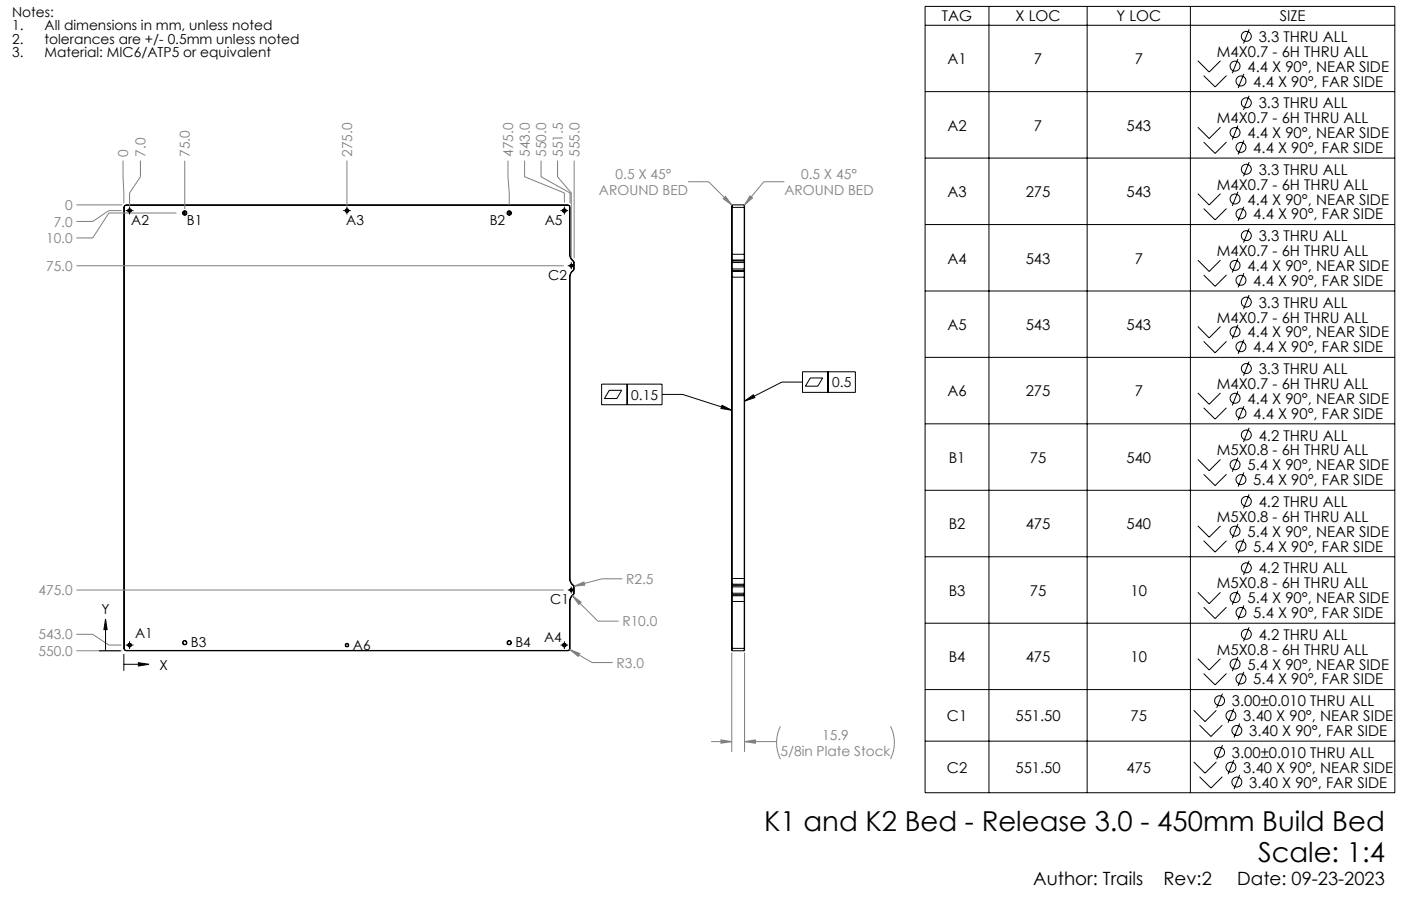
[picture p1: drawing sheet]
<svg xmlns="http://www.w3.org/2000/svg" width="432mm" height="279mm" viewBox="0 0 432 279" stroke-linecap="round" stroke-linejoin="round" font-family="sans-serif">
<g fill="none" stroke="#000" stroke-width=".31">
<path d="M285.1 2h144.8v242.5h-144.8zM285.1 7.8h144.8M304.8 2v242.5M335.1 2v242.5M366.9 2v242.5M369.2 18.7l3.5 3.5 3.5-3.5M381.5 18.2l-1.7 4.4M385 9l-1.7 4.4M285.1 28.3h144.8M369.2 39.2l3.5 3.5 3.5-3.5M371 23.3l3.5 3.5 3.5-3.5M381.5 38.7l-1.7 4.4"/>
<path d="M383.4 22.8l-1.8 4.4M385 29.5l-1.7 4.4M285.1 48.8h144.8M369.2 59.7l3.5 3.5 3.5-3.5M371 43.8l3.5 3.5 3.5-3.5M381.5 59.2l-1.7 4.3M383.4 43.3l-1.8 4.4M385 50l-1.7 4.4M38.2 64h.1M38.2 64v136M38.3 64v136M38.8 64.9h2.3"/>
<path d="M38.9 63.3l-.4 .2-.2 .5M38.9 63.2l-.6 .3-.1 .5M38.9 63.2v.1M38.9 63.3h136M38.9 63.2h136M39.9 63.7v2.4M55.6 65.7h.1M56.3 65.7h1.3M56.9 64.4h.1M56.9 65.1v1.2M56.9 67h.1M58.2 65.7h.1"/>
<path d="M105.8 64.9h2.3M106.9 63.7v2.4M155.6 65.7h.1M156.3 65.7h1.3M157 64.4h.1M157 65.1v1.2M157 67h.1M158.2 65.7h.1M172.8 64.9h2.3M174 63.7v2.4M174.9 63.3l.5 .2 .2 .5M174.9 63.2l.7 .3 .1 .5"/>
<path d="M174.9 63.2v.1M175.6 78.4l.2 1 .5 .9M175.6 64v14.4M175.6 78.4h.1M175.6 64h.1M175.7 78.4l.3 1.2 .4 .6M175.7 64v14.4M225.5 78.4v1.9M225.5 78.4h4M225.5 64h4M225.5 64v14.4M225.6 63.2v17"/>
<path d="M225.6 63.2l-.1 .8M225.6 63.2h3.8M229.4 63.2v17M229.4 63.2l.1 .8M229.5 78.4v1.9M229.5 64v14.4M285.1 69.3h144.8M371 64.3l3.5 3.5 3.5-3.5M381.5 79.7l-1.7 4.3M383.4 63.7l-1.8 4.4M385 70.5l-1.7 4.4M175 82h2.1"/>
<path d="M175.6 85.5v92.9M175.6 85.5h.1M175.7 85.5v92.9M176.1 80.9v2.1M176.3 83.6l-.5 .9-.2 1M176.3 80.3l.4 .3M176.3 83.6l.1 .1M176.4 83.7l-.4 .6-.3 1.2M176.4 80.2l-.1 .1M176.4 80.2l.3 .3M176.7 80.6l.1 .4M176.7 83.3l-.4 .3"/>
<path d="M176.7 83.3v.1M176.7 80.5l.3 .5M176.7 80.5v.1M176.7 83.4l-.3 .3M176.8 82.9l-.1 .4M176.8 81v1.9M176.8 81h.2M176.8 82.9h.2M177 82.9l-.3 .5M177 81v1.9M225.5 80.6v.4M225.5 82.9v.4"/>
<path d="M225.5 83.6v1.9M225.5 85.5h4M225.5 81h4M225.5 82.9h4M225.5 83.3l.1 .1M225.5 80.3v.3M225.5 81v1.9M225.5 83.3v.3M225.5 85.5v92.9M225.5 83.6l.1 .1M225.6 80.5v2.9M225.6 83.7v96.5"/>
<path d="M225.6 83.4h3.8M225.6 80.5h3.8M225.6 80.2v.3M225.6 83.4v.3M225.6 80.5l-.1 .1M225.6 80.2h3.8M225.6 83.7h3.8M225.6 80.2l-.1 .1M229.4 80.5v2.9M229.4 83.7v96.5M229.4 80.5l.1 .1M229.4 80.2v.3"/>
<path d="M229.4 83.4v.3M229.4 80.2l.1 .1M229.5 80.6v.4M229.5 82.9v.4M229.5 83.6v1.9M229.5 83.3l-.1 .1M229.5 80.3v.3M229.5 81v1.9M229.5 83.3v.3M229.5 85.5v92.9M229.5 83.6l-.1 .1M285.1 89.7h144.8"/>
<path d="M369.2 80.2l3.5 3.5 3.5-3.5M371 84.8l3.5 3.5 3.5-3.5M383.4 84.2l-1.8 4.4M385 91l-1.7 4.4M185.4 118.5h18.6v6.3h-18.6zM193.3 118.5v6.3M247.3 114.7h16.3v6.3h-16.3zM247.3 117.8h-6.3l-11.5 5.9M249.7 116.6h3.8l-1.4 2.5h-3.9zM255.2 114.7v6.3M285.1 110.2h144.8M369.2 100.7l3.5 3.5 3.5-3.5"/>
<path d="M371 105.3l3.5 3.5 3.5-3.5M381.5 100.2l-1.7 4.3M383.4 104.7l-1.8 4.4M385 111.5l-1.7 4.4M187.8 120.4h3.8l-1.5 2.5h-3.8zM204 121.6h6.4l15.1 4.9M222.5 125l3 1.5-3.3-.5zM229.5 123.7l2.7-2 .5 .9zM285.1 130.7h144.8M369.2 121.2l3.5 3.5 3.5-3.5M371 125.8l3.5 3.5 3.5-3.5M381.5 120.7l-1.7 4.3"/>
<path d="M383.4 125.2l-1.8 4.4M385 131.9l-1.7 4.4M285.1 151.2h144.8M369.2 141.7l3.5 3.5 3.5-3.5M371 146.3l3.5 3.5 3.5-3.5M381.5 141.1l-1.7 4.4M383.4 145.7l-1.8 4.4M385 152.4l-1.7 4.4M175.6 178.4l.2 1 .5 .9M175.6 178.4h.1M175.7 178.4l.3 1.2 .4 .6M225.5 178.4v1.9"/>
<path d="M225.5 178.4h4M229.5 178.4v1.9M285.1 171.7h144.8M369.2 162.2l3.5 3.5 3.5-3.5M371 166.8l3.5 3.5 3.5-3.5M381.5 161.6l-1.7 4.4M383.4 166.2l-1.8 4.4M385 172.9l-1.7 4.4M32.5 190.9l.5 3.3h-1zM32.5 194.2v6.5M38.2 200l.3 .6 .4 .1M38.2 200h.1"/>
<path d="M38.3 200l.2 .4 .4 .2M38.8 198.9h2.3M39.9 197.8v2.3M172.8 198.9h2.3M174 197.8v2.3M175 182h2.1M175.6 200l-.1 .3-.6 .3M175.6 185.5v14.5M175.6 200h.1M175.6 185.5h.1M175.7 200l-.3 .6-.5 .1M175.7 185.5v14.5"/>
<path d="M176.1 180.9v2.1M176.3 183.6l-.5 .9-.2 1M176.3 183.6l.1 .1M176.3 180.3l.4 .3M176.4 183.7l-.4 .6-.3 1.2M176.4 180.2l-.1 .1M176.4 180.2l.3 .3M176.7 180.6l.1 .4M176.7 183.3l-.4 .3M176.7 183.3v.1M176.7 180.5l.3 .5M176.7 183.4l-.3 .3"/>
<path d="M176.7 180.5v.1M176.8 183l-.1 .3M176.8 181v2M176.8 183h.2M176.8 181h.2M177 183l-.3 .4M177 181v2M225.5 183v.3M225.5 180.6v.4M225.5 183.6v1.9M225.5 200l.1 .7M225.5 200h4"/>
<path d="M225.5 185.5h4M225.5 183h4M225.5 181h4M225.5 183.3l.1 .1M225.5 180.3v.3M225.5 181v2M225.5 183.3v.3M225.5 185.5v14.5M225.5 183.6l.1 .1M225.6 180.5v2.9M225.6 183.7v17M225.6 180.5h3.8"/>
<path d="M225.6 183.4h3.8M225.6 180.2v.3M225.6 183.4v.3M225.6 180.5l-.1 .1M225.6 183.7h3.8M225.6 180.2h3.8M225.6 180.2l-.1 .1M229.4 180.5v2.9M229.4 183.7v17M229.4 180.2v.3M229.4 183.4v.3M229.4 180.5l.1 .1"/>
<path d="M229.4 180.2l.1 .1M229.5 183v.3M229.5 180.6v.4M229.5 183.6v1.9M229.5 200l-.1 .7M229.5 183.3l-.1 .1M229.5 180.3v.3M229.5 181v2M229.5 183.3v.3M229.5 185.5v14.5M229.5 183.6l-.1 .1M285.1 192.2h144.8"/>
<path d="M369.2 182.7l3.5 3.5 3.5-3.5M371 187.3l3.5 3.4 3.5-3.4M381.5 182.1l-1.7 4.4M383.4 186.7l-1.8 4.4M385 193.4l-1.7 4.4M30.5 200.7h6.7M38.2 201.7v5.2M38.2 204.9h4.5M38.9 200.6v.1M38.9 200.6h136M38.9 200.7h136M42.7 204.4l3.2 .5-3.2 .5z"/>
<path d="M174.9 200.6v.1M225.6 200.7h3.8M285.1 212.7h144.8M367.9 219l3.5 3.5 3.5-3.5M369.2 203.1l3.5 3.5 3.5-3.5M371 207.7l3.5 3.5 3.5-3.5M376.8 213.9l-1.8 4.4M380.3 218.5l-1.8 4.4M381.5 202.6l-1.7 4.4M383.4 207.2l-1.8 4.4M285.1 228.6h144.8M367.9 234.9l3.5 3.5 3.5-3.5"/>
<path d="M369.7 223.6l3.5 3.5 3.5-3.5M369.7 239.5l3.5 3.5 3.5-3.5M376.8 229.8l-1.8 4.4M380.3 234.4l-1.8 4.4M382.1 223.1l-1.8 4.4M382.1 239l-1.8 4.3"/>
<circle cx="384.1" cy="11.2" r="1.53"/>
<circle cx="380.7" cy="20.4" r="1.53"/>
<circle cx="382.5" cy="25" r="1.53"/>
<circle cx="384.1" cy="31.7" r="1.53"/>
<circle cx="380.7" cy="40.9" r="1.53"/>
<circle cx="382.5" cy="45.5" r="1.53"/>
<circle cx="384.1" cy="52.2" r="1.53"/>
<circle cx="39.9" cy="65" r=".55"/>
<circle cx="39.9" cy="65" r=".41"/>
<circle cx="56.9" cy="65.7" r=".53"/>
<circle cx="56.9" cy="65.7" r=".66"/>
<circle cx="106.9" cy="65" r=".41"/>
<circle cx="106.9" cy="65" r=".56"/>
<circle cx="156.9" cy="65.7" r=".52"/>
<circle cx="156.9" cy="65.7" r=".67"/>
<circle cx="173.9" cy="65" r=".41"/>
<circle cx="173.9" cy="65" r=".56"/>
<circle cx="380.7" cy="61.4" r="1.53"/>
<circle cx="382.5" cy="66" r="1.53"/>
<circle cx="384.1" cy="72.7" r="1.53"/>
<circle cx="176.1" cy="82" r=".42"/>
<circle cx="176.1" cy="81.9" r=".38"/>
<circle cx="380.7" cy="81.9" r="1.53"/>
<circle cx="382.5" cy="86.4" r="1.53"/>
<circle cx="384.1" cy="93.2" r="1.53"/>
<circle cx="380.7" cy="102.3" r="1.53"/>
<circle cx="382.5" cy="106.9" r="1.53"/>
<circle cx="384.1" cy="113.6" r="1.53"/>
<circle cx="380.7" cy="122.8" r="1.53"/>
<circle cx="382.5" cy="127.4" r="1.53"/>
<circle cx="384.1" cy="134.1" r="1.53"/>
<circle cx="380.7" cy="143.3" r="1.53"/>
<circle cx="382.5" cy="147.9" r="1.53"/>
<circle cx="384.1" cy="154.6" r="1.53"/>
<circle cx="380.7" cy="163.8" r="1.53"/>
<circle cx="382.5" cy="168.4" r="1.53"/>
<circle cx="384.1" cy="175.1" r="1.54"/>
<circle cx="39.9" cy="198.9" r=".55"/>
<circle cx="39.9" cy="198.9" r=".41"/>
<circle cx="56.9" cy="198.2" r=".53"/>
<circle cx="56.9" cy="198.2" r=".66"/>
<circle cx="106.9" cy="198.9" r=".56"/>
<circle cx="106.9" cy="198.9" r=".41"/>
<circle cx="156.9" cy="198.2" r=".52"/>
<circle cx="156.9" cy="198.2" r=".67"/>
<circle cx="173.9" cy="198.9" r=".56"/>
<circle cx="173.9" cy="198.9" r=".41"/>
<circle cx="176.1" cy="182" r=".42"/>
<circle cx="176.1" cy="182" r=".38"/>
<circle cx="380.7" cy="184.3" r="1.54"/>
<circle cx="382.5" cy="188.9" r="1.54"/>
<circle cx="384.1" cy="195.6" r="1.53"/>
<circle cx="375.9" cy="216.1" r="1.53"/>
<circle cx="380.7" cy="204.8" r="1.53"/>
<circle cx="382.5" cy="209.4" r="1.53"/>
<circle cx="375.9" cy="232" r="1.53"/>
<circle cx="379.4" cy="220.7" r="1.53"/>
<circle cx="379.4" cy="236.6" r="1.53"/>
<circle cx="381.2" cy="225.3" r="1.53"/>
<circle cx="381.2" cy="241.2" r="1.53"/>
</g>
<g fill="none" stroke="#808080" stroke-width=".31">
<path d="M37.9 49.5l.3 13.2M43.3 49.5v5l-3.4 5v4.2M56.9 49.5v14.9M106.9 49.5v14.2M156.6 49.5l.4 13.6M161.7 49.5v5l12.3 5v3M166.8 49.5v5l8.9 5v3.2M171.8 49.5v5l4.3 5v20.1M177 49.5v30.2M212.1 56.1h6.3l7.2 7.2M241.8 56.1h-6.4l-6 7.2M23.6 63.2h14.1"/>
<path d="M37.5 64.9h-4l-4.9 3.4h-5M54.4 65.7h-20.9l-4.9 7.7h-5M222.9 61.3l.7-.7 2 2.7zM231.1 60.4l.8 .6-2.5 2.3zM23.6 82h150.1M191.8 178.5h-6.3l-8.6 2.3M23.6 182h150.1M23.6 195.6h5l4.9 3.3h4M176.4 183.7l2.7 2-.7 .7zM176.4 183.7l7.9 7.9h6.3M176.9 180.8l3.1-1.3 .2 .9zM23.6 200.7h14.1"/>
<path d="M175.6 200.3l3.1 1.2-.5 .9zM175.6 200.3l6.9 4h6.3M225.5 201.2v30.7M229.5 201.2v30.7M219.2 228.7h6.3M222.2 228.2l3.3 .5-3.3 .5zM229.5 228.7l3.3-.5v1zM229.5 228.7h9.9M240.5 224a11.5 11.5 0 0 0 0 10.1M274.5 224a11.2 11.2 0 0 1 0 10.1"/>
</g>
<path d="M40 65.4a.5 .5 0 0 1-.5-.7 .5 .5 0 0 1 .9-.1 .5 .5 0 0 1-.3 .8h-.1M107 65.4a.5 .5 0 0 1-.5-.7 .5 .5 0 0 1 .9-.1 .5 .5 0 0 1-.3 .8h-.1M174 65.4a.5 .5 0 0 1-.5-.7 .5 .5 0 0 1 .9-.1 .5 .5 0 0 1-.3 .8h-.1M40 199.4a.5 .5 0 0 1-.5-.7 .5 .5 0 0 1 .9-.1 .5 .5 0 0 1-.3 .8h-.1M174 199.4a.5 .5 0 0 1-.5-.7 .5 .5 0 0 1 .9-.1 .5 .5 0 0 1-.3 .8h-.1" fill="none" stroke="#000" stroke-width=".31" stroke-dasharray="1.3 .6" stroke-linecap="butt"/>
<path d="M57 66.3a.63 .63 0 0 1-.6-.9 .63 .63 0 0 1 1.1-.1 .63 .63 0 0 1-.4 1h-.1M157 66.3a.63 .63 0 0 1-.6-.9 .63 .63 0 0 1 1.1-.1 .63 .63 0 0 1-.4 1h-.1" fill="none" stroke="#000" stroke-width=".31" stroke-dasharray="1.3 .6" stroke-dashoffset=".6" stroke-linecap="butt"/>
<path d="M222.5 125l3 1.5-3.3-.5zM229.5 123.7l2.7-2 .5 .9z" fill="#000"/>
<path d="M176.4 183.7l2 2.7 .7-.7zM175.6 200.3l2.6 2.1 .5-.9zM176.9 180.8l3.3-.4-.2-.9zM222.2 228.2l3.3 .5-3.3 .5zM229.5 228.7l3.3-.5v1zM222.9 61.3l.7-.7 2 2.7zM231.1 60.4l.8 .6-2.5 2.3z" fill="#808080"/>
<path d="M42.7 204.4l3.2 .5-3.2 .5zM32.5 190.9l.5 3.3h-1z" fill="#000"/>
<g font-size="8.5">
<text x="235.6" y="256.3">K1 and K2 Bed - Release 3.0 - 450mm Build Bed</text>
<text x="387.8" y="265.8">Scale: 1:4</text>
</g>
<g font-size="5.6">
<text x="318.5" y="273">Author: Trails</text>
<text x="358.6" y="273">Rev:2</text>
<text x="381.3" y="273">Date: 09-23-2023</text>
</g>
<g font-size="4.6">
<text x="290.3" y="6.6">TAG</text>
<text x="313" y="6.6">X LOC</text>
<text x="344.1" y="6.6">Y LOC</text>
<text x="394.4" y="6.6">SIZE</text>
<text x="375.1" y="17.5">M4X0.7 - 6H THRU ALL</text>
<text x="387.9" y="12.9">3.3 THRU ALL</text>
<text x="292" y="19.8">A1</text>
<text x="318.7" y="19.8">7</text>
<text x="349.7" y="19.8">7</text>
<text x="384.5" y="22.1">4.4 X 90°, NEAR SIDE</text>
<text x="386.3" y="26.7">4.4 X 90°, FAR SIDE</text>
<text x="387.9" y="33.4">3.3 THRU ALL</text>
<text x="292" y="40.3">A2</text>
<text x="318.7" y="40.3">7</text>
<text x="347.2" y="40.3">543</text>
<text x="375.1" y="38">M4X0.7 - 6H THRU ALL</text>
<text x="384.5" y="42.6">4.4 X 90°, NEAR SIDE</text>
<text x="386.3" y="47.2">4.4 X 90°, FAR SIDE</text>
<text x="387.9" y="53.9">3.3 THRU ALL</text>
<text x="375.1" y="58.5">M4X0.7 - 6H THRU ALL</text>
<text x="292" y="60.8">A3</text>
<text x="316.1" y="60.8">275</text>
<text x="347.2" y="60.8">543</text>
<text x="384.5" y="63.1">4.4 X 90°, NEAR SIDE</text>
<text x="386.3" y="67.7">4.4 X 90°, FAR SIDE</text>
<text x="387.9" y="74.4">3.3 THRU ALL</text>
<text x="292" y="81.3">A4</text>
<text x="316.1" y="81.3">543</text>
<text x="349.7" y="81.3">7</text>
<text x="375.1" y="79">M4X0.7 - 6H THRU ALL</text>
<text x="384.5" y="83.6">4.4 X 90°, NEAR SIDE</text>
<text x="386.3" y="88.2">4.4 X 90°, FAR SIDE</text>
<text x="387.9" y="94.9">3.3 THRU ALL</text>
<text x="292" y="101.8">A5</text>
<text x="316.1" y="101.8">543</text>
<text x="347.2" y="101.8">543</text>
<text x="375.1" y="99.5">M4X0.7 - 6H THRU ALL</text>
<text x="384.5" y="104.1">4.4 X 90°, NEAR SIDE</text>
<text x="386.3" y="108.6">4.4 X 90°, FAR SIDE</text>
<text x="375.1" y="120">M4X0.7 - 6H THRU ALL</text>
<text x="387.9" y="115.4">3.3 THRU ALL</text>
<text x="292" y="122.3">A6</text>
<text x="316.1" y="122.3">275</text>
<text x="349.7" y="122.3">7</text>
<text x="384.5" y="124.5">4.4 X 90°, NEAR SIDE</text>
<text x="386.3" y="129.1">4.4 X 90°, FAR SIDE</text>
<text x="387.9" y="135.9">4.2 THRU ALL</text>
<text x="292.4" y="142.7">B1</text>
<text x="317.4" y="142.7">75</text>
<text x="347.2" y="142.7">540</text>
<text x="375.1" y="140.4">M5X0.8 - 6H THRU ALL</text>
<text x="384.5" y="145">5.4 X 90°, NEAR SIDE</text>
<text x="386.3" y="149.6">5.4 X 90°, FAR SIDE</text>
<text x="375.1" y="160.9">M5X0.8 - 6H THRU ALL</text>
<text x="387.9" y="156.4">4.2 THRU ALL</text>
<text x="292.4" y="163.2">B2</text>
<text x="316.1" y="163.2">475</text>
<text x="347.2" y="163.2">540</text>
<text x="384.5" y="165.5">5.4 X 90°, NEAR SIDE</text>
<text x="386.3" y="170.1">5.4 X 90°, FAR SIDE</text>
<text x="387.9" y="176.8">4.2 THRU ALL</text>
<text x="292.4" y="183.7">B3</text>
<text x="317.4" y="183.7">75</text>
<text x="348.5" y="183.7">10</text>
<text x="375.1" y="181.4">M5X0.8 - 6H THRU ALL</text>
<text x="384.5" y="186">5.4 X 90°, NEAR SIDE</text>
<text x="386.3" y="190.6">5.4 X 90°, FAR SIDE</text>
<text x="387.9" y="197.3">4.2 THRU ALL</text>
<text x="375.1" y="201.9">M5X0.8 - 6H THRU ALL</text>
<text x="292.4" y="204.2">B4</text>
<text x="316.1" y="204.2">475</text>
<text x="348.5" y="204.2">10</text>
<text x="384.5" y="206.5">5.4 X 90°, NEAR SIDE</text>
<text x="386.3" y="211.1">5.4 X 90°, FAR SIDE</text>
<text x="379.7" y="217.8">3.00±0.010 THRU ALL</text>
<text x="291.8" y="222.4">C1</text>
<text x="313" y="222.4">551.50</text>
<text x="348.5" y="222.4">75</text>
<text x="383.2" y="222.4">3.40 X 90°, NEAR SIDE</text>
<text x="385" y="227">3.40 X 90°, FAR SIDE</text>
<text x="379.7" y="233.7">3.00±0.010 THRU ALL</text>
<text x="291.8" y="238.3">C2</text>
<text x="313" y="238.3">551.50</text>
<text x="347.2" y="238.3">475</text>
<text x="383.2" y="238.3">3.40 X 90°, NEAR SIDE</text>
<text x="385" y="242.9">3.40 X 90°, FAR SIDE</text>
</g>
<g font-size="4.2">
<text x="3.7" y="5.1">Notes:</text>
<text x="3.7" y="9.3">1.</text>
<text x="13.7" y="9.3">All dimensions in mm, unless noted</text>
<text x="3.7" y="13.5">2.</text>
<text x="3.7" y="17.7">3.</text>
<text x="13.7" y="13.5">tolerances are +/- 0.5mm unless noted</text>
<text x="13.7" y="17.7">Material: MIC6/ATP5 or equivalent</text>
<text x="40.4" y="69.5">A2</text>
<text x="57.6" y="69.5">B1</text>
<text x="106.7" y="69.5">A3</text>
<text x="150.9" y="69.5">B2</text>
<text x="167.9" y="69.5">A5</text>
<text x="169" y="86.5">C2</text>
<text x="256.5" y="119.4">0.5</text>
<text x="194.6" y="123.2">0.15</text>
<text x="31.3" y="189.3">Y</text>
<text x="169.6" y="186.3">C1</text>
<text x="41.6" y="196.9">A1</text>
<text x="58.8" y="199.6">B3</text>
<text x="108.8" y="200.4">A6</text>
<text x="158.8" y="199.6">B4</text>
<text x="167.7" y="198.1">A4</text>
<text x="49.1" y="206.5">X</text>
</g>
<g font-size="4.2" fill="#808080">
<text x="39.5" y="48.3" transform="rotate(-90 39.5 48.3)">0</text>
<text x="44.9" y="48.3" transform="rotate(-90 44.9 48.3)">7.0</text>
<text x="58.6" y="48.3" transform="rotate(-90 58.6 48.3)">75.0</text>
<text x="108.6" y="48.3" transform="rotate(-90 108.6 48.3)">275.0</text>
<text x="158.2" y="48.3" transform="rotate(-90 158.2 48.3)">475.0</text>
<text x="163.3" y="48.3" transform="rotate(-90 163.3 48.3)">543.0</text>
<text x="168.4" y="48.3" transform="rotate(-90 168.4 48.3)">550.0</text>
<text x="173.5" y="48.3" transform="rotate(-90 173.5 48.3)">551.5</text>
<text x="178.6" y="48.3" transform="rotate(-90 178.6 48.3)">555.0</text>
<text x="189.7" y="55.1">0.5 X 45°</text>
<text x="246.9" y="55.1">0.5 X 45°</text>
<text x="20.1" y="64.8">0</text>
<text x="184.6" y="60.1">AROUND BED</text>
<text x="241.8" y="60.1">AROUND BED</text>
<text x="16.5" y="69.9">7.0</text>
<text x="14.2" y="75">10.0</text>
<text x="14.2" y="83.5">75.0</text>
<text x="11.9" y="183.5">475.0</text>
<text x="193" y="180.1">R2.5</text>
<text x="11.9" y="197.2">543.0</text>
<text x="191.8" y="193.2">R10.0</text>
<text x="11.9" y="202.3">550.0</text>
<text x="190" y="205.9">R3.0</text>
<text x="240.6" y="233.1">5/8in Plate Stock</text>
<text x="253.4" y="228.1">15.9</text>
</g>
</svg>
